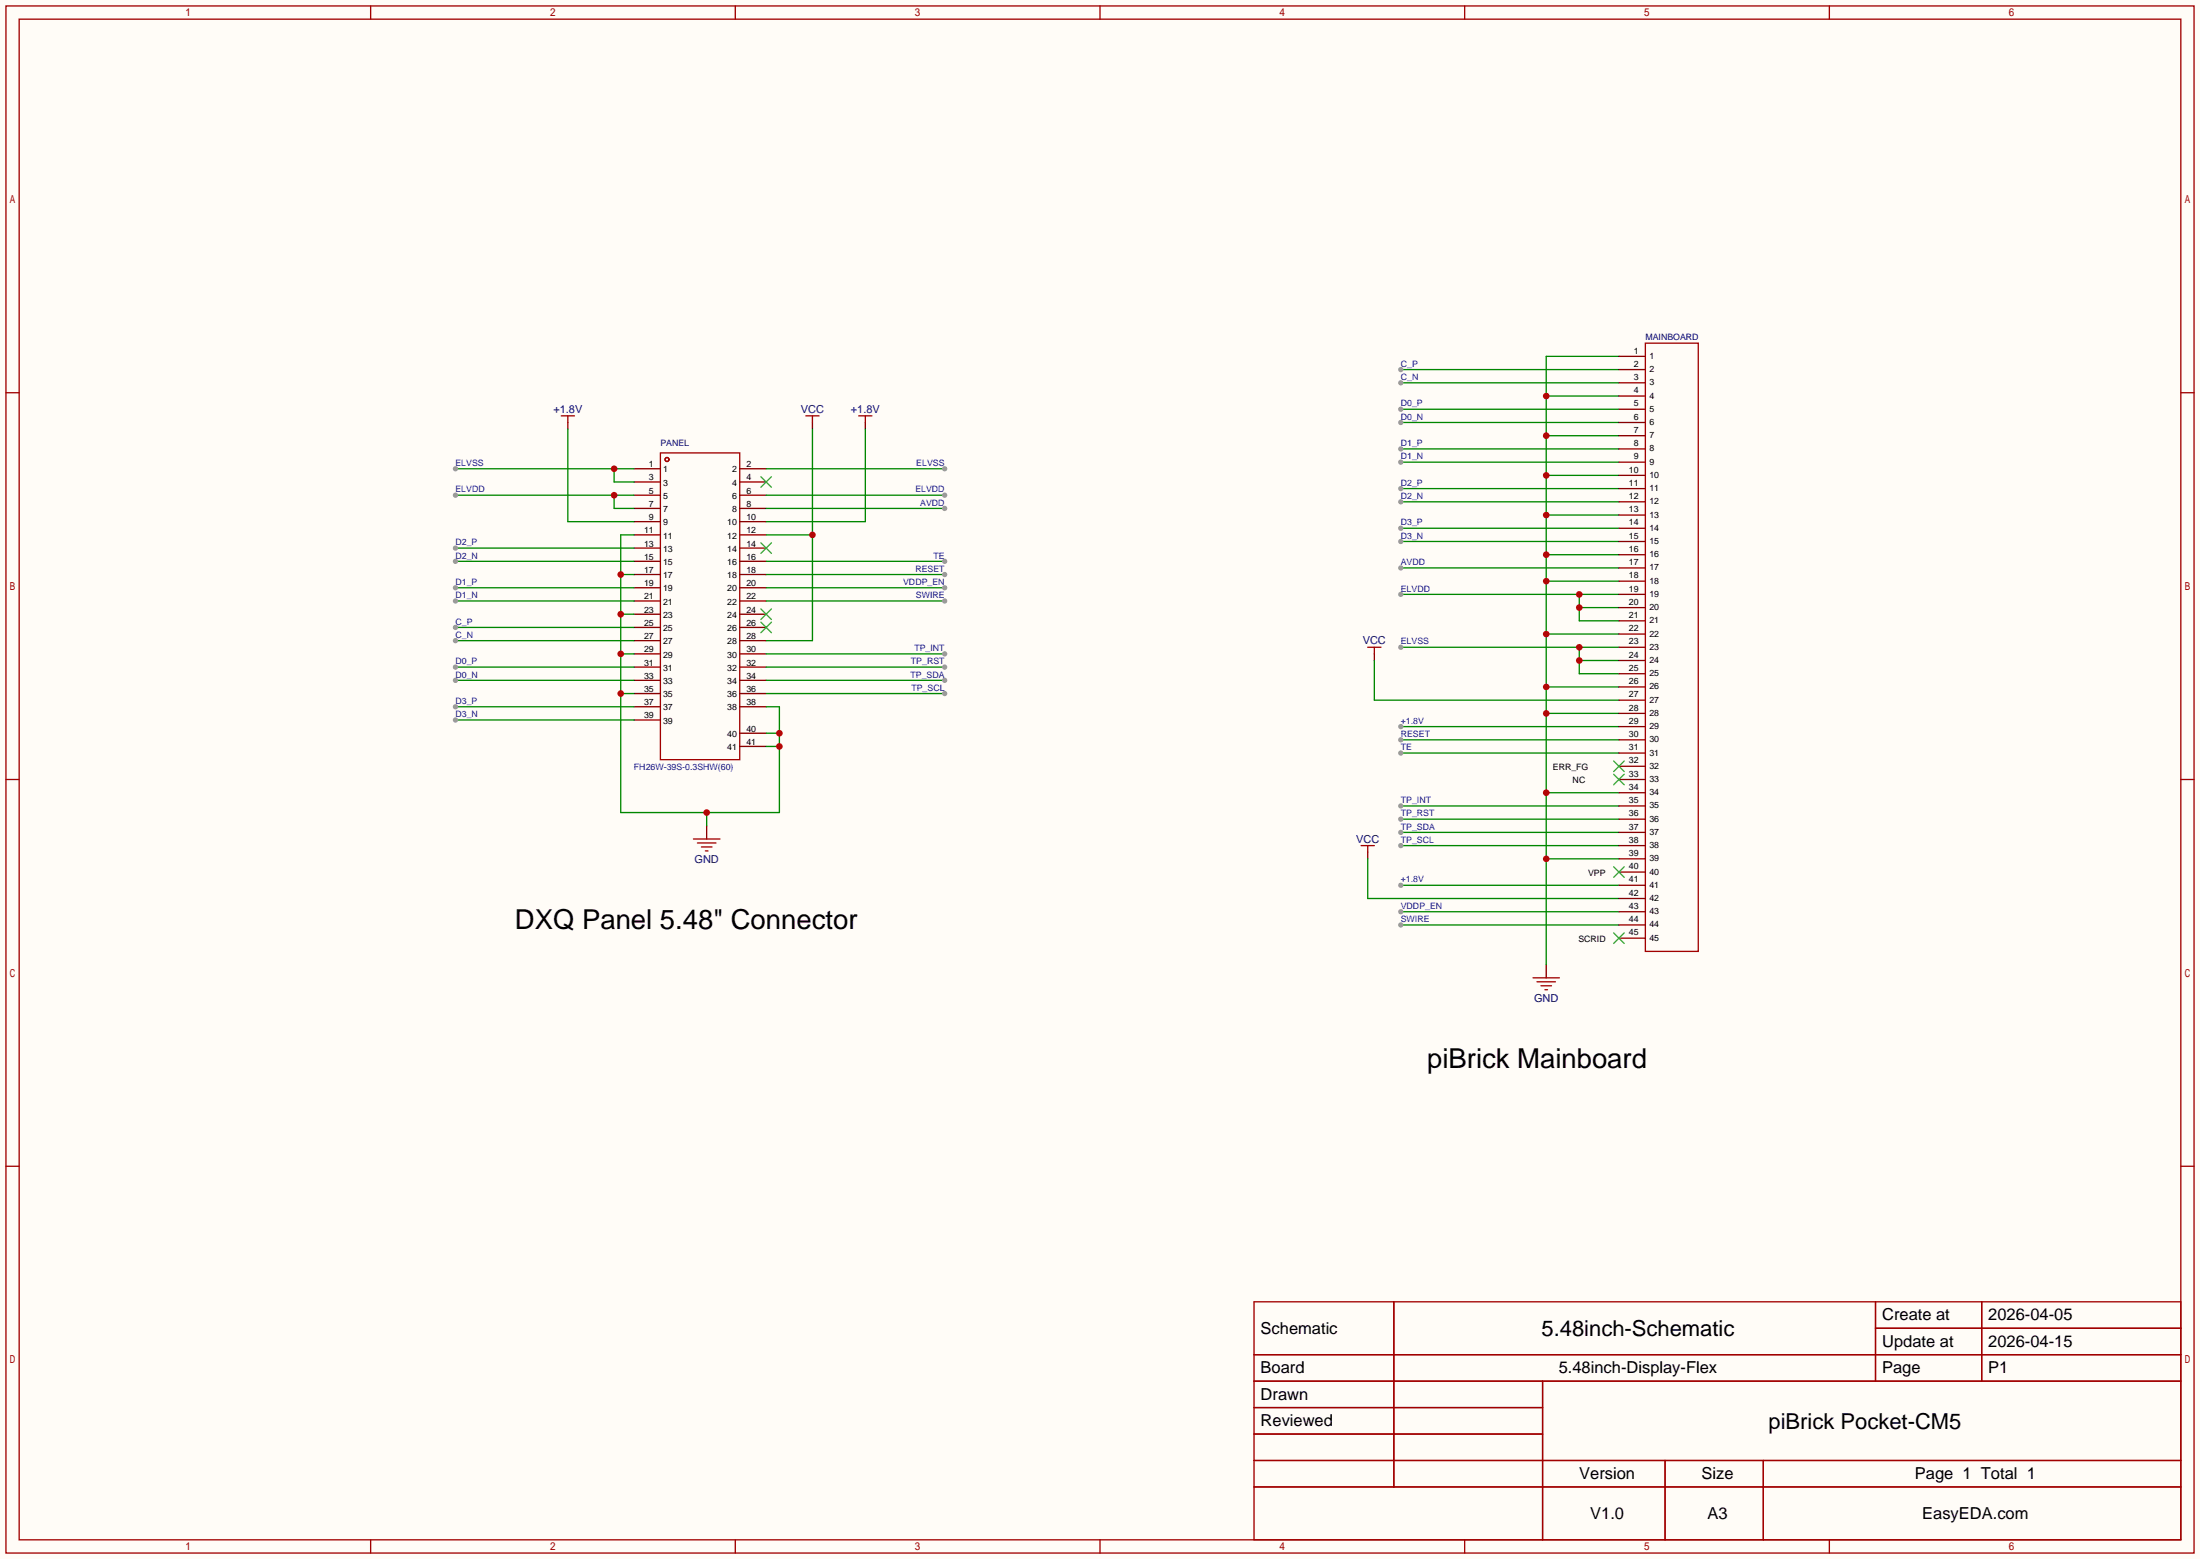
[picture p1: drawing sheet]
<svg xmlns="http://www.w3.org/2000/svg" width="423mm" height="299mm" viewBox="0 0 423 299" stroke-linecap="round" stroke-linejoin="round" font-family="sans-serif">
<path d="M0 0h422.7v299.5h-422.7z" fill="#fffcf7"/>
<g fill="none" stroke="#a10000" stroke-width=".25">
<path d="M1.1 1.1h420.4v297.2h-420.4zM3.7 3.7h415.3v292.1h-415.3zM71.2 1.1v2.6M141.3 1.1v2.6M211.3 1.1v2.6M281.4 1.1v2.6M351.5 1.1v2.6M1.1 75.4h2.6M419 75.4h2.5M1.1 149.7h2.6M419 149.7h2.5M1.1 224h2.6"/>
<path d="M419 224h2.5M240.9 250.1h178.1v45.7h-178.1zM267.8 250.1v35.5M360.3 250.1v15.2M360.3 255.1h58.7M380.7 250.1v15.2M240.9 260.2h178.1M240.9 265.3h178.1M240.9 270.4h55.5M240.9 275.5h55.5M296.4 265.3v30.5M71.2 295.8v2.5"/>
<path d="M141.3 295.8v2.5M211.3 295.8v2.5M240.9 280.5h178.1M240.9 285.6h178.1M281.4 295.8v2.5M319.9 280.5v15.3M338.8 280.5v15.3M351.5 295.8v2.5"/>
</g>
<path d="M269.1 81.2h41.9" fill="none" stroke="#008700" stroke-width=".25"/>
<circle cx="269.1" cy="81.2" r=".51" fill="#999"/>
<path d="M269.1 78.6h41.9" fill="none" stroke="#008700" stroke-width=".25"/>
<circle cx="269.1" cy="78.6" r=".51" fill="#999"/>
<path d="M269.1 88.8h41.9" fill="none" stroke="#008700" stroke-width=".25"/>
<circle cx="269.1" cy="88.8" r=".51" fill="#999"/>
<path d="M269.1 86.2h41.9" fill="none" stroke="#008700" stroke-width=".25"/>
<circle cx="269.1" cy="86.2" r=".51" fill="#999"/>
<path d="M269.1 73.5h41.9" fill="none" stroke="#008700" stroke-width=".25"/>
<circle cx="269.1" cy="73.5" r=".51" fill="#999"/>
<path d="M269.1 71h41.9" fill="none" stroke="#008700" stroke-width=".25"/>
<circle cx="269.1" cy="71" r=".51" fill="#999"/>
<path d="M269.1 96.4h41.9" fill="none" stroke="#008700" stroke-width=".25"/>
<circle cx="269.1" cy="96.4" r=".51" fill="#999"/>
<path d="M269.1 93.9h41.9" fill="none" stroke="#008700" stroke-width=".25"/>
<circle cx="269.1" cy="93.9" r=".51" fill="#999"/>
<path d="M269.1 104h41.9" fill="none" stroke="#008700" stroke-width=".25"/>
<circle cx="269.1" cy="104" r=".51" fill="#999"/>
<path d="M269.1 101.5h41.9" fill="none" stroke="#008700" stroke-width=".25"/>
<circle cx="269.1" cy="101.5" r=".51" fill="#999"/>
<path d="M269.1 109.1h41.9" fill="none" stroke="#008700" stroke-width=".25"/>
<circle cx="269.1" cy="109.1" r=".51" fill="#999"/>
<path d="M269.1 114.2h41.9M303.4 114.2v5.1h7.6M303.4 116.7h7.6" fill="none" stroke="#008700" stroke-width=".25"/>
<g fill="#c00">
<circle cx="303.4" cy="114.2" r=".63"/>
<circle cx="303.4" cy="116.7" r=".63"/>
</g>
<circle cx="269.1" cy="114.2" r=".51" fill="#999"/>
<path d="M269.1 124.3h41.9M303.4 124.3v5.1h7.6M303.4 126.9h7.6" fill="none" stroke="#008700" stroke-width=".25"/>
<g fill="#c00">
<circle cx="303.4" cy="124.3" r=".63"/>
<circle cx="303.4" cy="126.9" r=".63"/>
</g>
<circle cx="269.1" cy="124.3" r=".51" fill="#999"/>
<path d="M264 125.6v1.3" fill="none" stroke="#870000" stroke-width=".25"/>
<path d="M262.8 124.3h2.5M264 124.3v1.3" fill="none" stroke="#a10000" stroke-width=".25"/>
<path d="M264 126.9v7.6h47M269.1 139.6h41.9" fill="none" stroke="#008700" stroke-width=".25"/>
<circle cx="269.1" cy="139.6" r=".51" fill="#999"/>
<path d="M269.1 142.1h41.9" fill="none" stroke="#008700" stroke-width=".25"/>
<circle cx="269.1" cy="142.1" r=".51" fill="#999"/>
<path d="M269.1 144.7h41.9" fill="none" stroke="#008700" stroke-width=".25"/>
<circle cx="269.1" cy="144.7" r=".51" fill="#999"/>
<path d="M269.1 154.8h41.9" fill="none" stroke="#008700" stroke-width=".25"/>
<circle cx="269.1" cy="154.8" r=".51" fill="#999"/>
<path d="M269.1 157.4h41.9" fill="none" stroke="#008700" stroke-width=".25"/>
<circle cx="269.1" cy="157.4" r=".51" fill="#999"/>
<path d="M269.1 159.9h41.9" fill="none" stroke="#008700" stroke-width=".25"/>
<circle cx="269.1" cy="159.9" r=".51" fill="#999"/>
<path d="M269.1 162.4h41.9" fill="none" stroke="#008700" stroke-width=".25"/>
<circle cx="269.1" cy="162.4" r=".51" fill="#999"/>
<path d="M269.1 170.1h41.9" fill="none" stroke="#008700" stroke-width=".25"/>
<circle cx="269.1" cy="170.1" r=".51" fill="#999"/>
<path d="M269.1 175.1h41.9" fill="none" stroke="#008700" stroke-width=".25"/>
<circle cx="269.1" cy="175.1" r=".51" fill="#999"/>
<path d="M269.1 177.7h41.9" fill="none" stroke="#008700" stroke-width=".25"/>
<circle cx="269.1" cy="177.7" r=".51" fill="#999"/>
<g fill="none" stroke="#870000" stroke-width=".25">
<path d="M121.8 90h5.1M121.8 92.6h5.1M121.8 95.1h5.1M121.8 97.7h5.1M142.1 90h5.1M142.1 92.6h5.1M142.1 95.1h5.1M142.1 97.7h5.1M121.8 100.2h5.1M121.8 102.7h5.1M121.8 105.3h5.1M121.8 107.8h5.1"/>
<path d="M121.8 110.4h5.1M121.8 112.9h5.1M121.8 115.4h5.1M121.8 118h5.1M142.1 100.2h5.1M142.1 102.7h5.1M142.1 105.3h5.1M142.1 107.8h5.1M142.1 110.4h5.1M142.1 112.9h5.1M142.1 115.4h5.1M142.1 118h5.1"/>
<path d="M121.8 120.5h5.1M121.8 123.1h5.1M121.8 125.6h5.1M121.8 128.1h5.1M121.8 130.7h5.1M121.8 133.2h5.1M121.8 135.8h5.1M121.8 138.3h5.1M142.1 120.5h5.1M142.1 123.1h5.1M142.1 125.6h5.1M142.1 128.1h5.1"/>
<path d="M142.1 130.7h5.1M142.1 133.2h5.1M142.1 135.8h5.1M142.1 140.8h5.1M142.1 143.4h5.1M262.8 163.7v1.3M297.1 185.3v2.5"/>
</g>
<g fill="none" stroke="#a10000" stroke-width=".25">
<path d="M126.9 87h15.2v58.9h-15.2zM261.5 162.4h2.5M262.8 162.4v1.3M294.5 187.8h5.1M295.3 188.6h3.5M296 189.4h2.1M296.8 190.1h.5"/>
<circle cx="128.1" cy="88.3" r=".38"/>
</g>
<path d="M87.5 90h34.3M118 90v2.6h3.8M262.8 165v7.6h48.2" fill="none" stroke="#008700" stroke-width=".25"/>
<path d="M146.2 91.6l2 2M148.2 91.6l-2 2M146.2 104.3l2 2M146.2 117l2 2M146.2 119.5l2 2M148.2 104.3l-2 2M148.2 117l-2 2M148.2 119.5l-2 2" fill="none" stroke="#3c3" stroke-width=".25"/>
<circle cx="118" cy="90" r=".63" fill="#c00"/>
<circle cx="87.5" cy="90" r=".51" fill="#999"/>
<path d="M147.2 90h34.3" fill="none" stroke="#008700" stroke-width=".25"/>
<circle cx="181.5" cy="90" r=".51" fill="#999"/>
<path d="M87.5 95.1h34.3M118 95.1v2.6h3.8" fill="none" stroke="#008700" stroke-width=".25"/>
<circle cx="118" cy="95.1" r=".63" fill="#c00"/>
<circle cx="87.5" cy="95.1" r=".51" fill="#999"/>
<path d="M147.2 95.1h34.3" fill="none" stroke="#008700" stroke-width=".25"/>
<circle cx="181.5" cy="95.1" r=".51" fill="#999"/>
<path d="M147.2 97.7h34.3" fill="none" stroke="#008700" stroke-width=".25"/>
<circle cx="181.5" cy="97.7" r=".51" fill="#999"/>
<path d="M135.8 158.6v2.6" fill="none" stroke="#870000" stroke-width=".25"/>
<path d="M133.2 161.2h5.1M134 161.9h3.5M134.7 162.7h2.1M135.5 163.4h.5" fill="none" stroke="#a10000" stroke-width=".25"/>
<path d="M119.3 118h2.5M119.3 110.4h2.5M121.8 102.7h-2.5v53.4h30.4v-20.3h-2.5M119.3 133.2h2.5M119.3 125.6h2.5M135.8 156.1v2.5M147.2 143.4h2.5M147.2 140.8h2.5" fill="none" stroke="#008700" stroke-width=".25"/>
<g fill="#c00">
<circle cx="135.8" cy="156.1" r=".63"/>
<circle cx="119.3" cy="133.2" r=".63"/>
<circle cx="119.3" cy="125.6" r=".63"/>
<circle cx="119.3" cy="118" r=".63"/>
<circle cx="119.3" cy="110.4" r=".63"/>
<circle cx="149.7" cy="143.4" r=".63"/>
<circle cx="149.7" cy="140.8" r=".63"/>
</g>
<path d="M87.5 107.8h34.3" fill="none" stroke="#008700" stroke-width=".25"/>
<circle cx="87.5" cy="107.8" r=".51" fill="#999"/>
<path d="M87.5 105.3h34.3" fill="none" stroke="#008700" stroke-width=".25"/>
<circle cx="87.5" cy="105.3" r=".51" fill="#999"/>
<path d="M87.5 115.4h34.3" fill="none" stroke="#008700" stroke-width=".25"/>
<circle cx="87.5" cy="115.4" r=".51" fill="#999"/>
<path d="M87.5 112.9h34.3" fill="none" stroke="#008700" stroke-width=".25"/>
<circle cx="87.5" cy="112.9" r=".51" fill="#999"/>
<path d="M87.5 123.1h34.3" fill="none" stroke="#008700" stroke-width=".25"/>
<circle cx="87.5" cy="123.1" r=".51" fill="#999"/>
<path d="M87.5 120.5h34.3" fill="none" stroke="#008700" stroke-width=".25"/>
<circle cx="87.5" cy="120.5" r=".51" fill="#999"/>
<path d="M87.5 130.7h34.3" fill="none" stroke="#008700" stroke-width=".25"/>
<circle cx="87.5" cy="130.7" r=".51" fill="#999"/>
<path d="M87.5 128.1h34.3" fill="none" stroke="#008700" stroke-width=".25"/>
<circle cx="87.5" cy="128.1" r=".51" fill="#999"/>
<path d="M87.5 138.3h34.3" fill="none" stroke="#008700" stroke-width=".25"/>
<circle cx="87.5" cy="138.3" r=".51" fill="#999"/>
<path d="M87.5 135.8h34.3" fill="none" stroke="#008700" stroke-width=".25"/>
<circle cx="87.5" cy="135.8" r=".51" fill="#999"/>
<path d="M147.2 125.6h34.3" fill="none" stroke="#008700" stroke-width=".25"/>
<circle cx="181.5" cy="125.6" r=".51" fill="#999"/>
<path d="M147.2 128.1h34.3" fill="none" stroke="#008700" stroke-width=".25"/>
<circle cx="181.5" cy="128.1" r=".51" fill="#999"/>
<path d="M147.2 130.7h34.3" fill="none" stroke="#008700" stroke-width=".25"/>
<circle cx="181.5" cy="130.7" r=".51" fill="#999"/>
<path d="M147.2 133.2h34.3" fill="none" stroke="#008700" stroke-width=".25"/>
<circle cx="181.5" cy="133.2" r=".51" fill="#999"/>
<path d="M147.2 110.4h34.3" fill="none" stroke="#008700" stroke-width=".25"/>
<circle cx="181.5" cy="110.4" r=".51" fill="#999"/>
<path d="M147.2 115.4h34.3" fill="none" stroke="#008700" stroke-width=".25"/>
<circle cx="181.5" cy="115.4" r=".51" fill="#999"/>
<path d="M147.2 112.9h34.3" fill="none" stroke="#008700" stroke-width=".25"/>
<circle cx="181.5" cy="112.9" r=".51" fill="#999"/>
<path d="M147.2 107.8h34.3" fill="none" stroke="#008700" stroke-width=".25"/>
<circle cx="181.5" cy="107.8" r=".51" fill="#999"/>
<path d="M156.1 81.2v1.2" fill="none" stroke="#870000" stroke-width=".25"/>
<path d="M154.8 79.9h2.6M156.1 79.9v1.3" fill="none" stroke="#a10000" stroke-width=".25"/>
<path d="M156.1 82.4v40.7h-8.9M147.2 102.7h8.9" fill="none" stroke="#008700" stroke-width=".25"/>
<circle cx="156.1" cy="102.7" r=".63" fill="#c00"/>
<path d="M109.1 81.2v1.2M166.2 81.2v1.2" fill="none" stroke="#870000" stroke-width=".25"/>
<path d="M107.8 79.9h2.6M109.1 79.9v1.3M165 79.9h2.5M166.2 79.9v1.3" fill="none" stroke="#a10000" stroke-width=".25"/>
<g fill="none" stroke="#008700" stroke-width=".25">
<path d="M297.1 76.1h13.9M311 68.5h-13.9v116.8M109.1 82.4v17.8h12.7M166.2 82.4v17.8h-19M297.1 83.7h13.9M297.1 91.3h13.9M297.1 98.9h13.9M297.1 106.6h13.9M297.1 111.6h13.9M297.1 121.8h13.9M297.1 132h13.9M297.1 137h13.9"/>
<path d="M297.1 152.3h13.9M297.1 165h13.9"/>
</g>
<g fill="#c00">
<circle cx="297.1" cy="76.1" r=".63"/>
<circle cx="297.1" cy="83.7" r=".63"/>
<circle cx="297.1" cy="91.3" r=".63"/>
<circle cx="297.1" cy="98.9" r=".63"/>
<circle cx="297.1" cy="106.6" r=".63"/>
<circle cx="297.1" cy="111.6" r=".63"/>
<circle cx="297.1" cy="121.8" r=".63"/>
<circle cx="297.1" cy="132" r=".63"/>
<circle cx="297.1" cy="137" r=".63"/>
<circle cx="297.1" cy="152.3" r=".63"/>
<circle cx="297.1" cy="165" r=".63"/>
</g>
<g fill="none" stroke="#870000" stroke-width=".25">
<path d="M311 68.5h5.1M311 71h5.1M311 73.5h5.1M311 76.1h5.1M311 78.6h5.1M311 81.2h5.1M311 83.7h5.1M311 86.2h5.1M311 88.8h5.1M311 91.3h5.1M311 93.9h5.1M311 96.4h5.1"/>
<path d="M311 98.9h5.1M311 101.5h5.1M311 104h5.1M311 106.6h5.1M311 109.1h5.1M311 111.6h5.1M311 114.2h5.1M311 116.7h5.1M311 119.3h5.1M311 121.8h5.1M311 124.3h5.1M311 126.9h5.1"/>
<path d="M311 129.4h5.1M311 132h5.1M311 134.5h5.1M311 137h5.1M311 139.6h5.1M311 142.1h5.1M311 144.7h5.1M311 147.2h5.1M311 149.7h5.1M311 152.3h5.1M311 154.8h5.1M311 157.4h5.1"/>
<path d="M311 159.9h5.1M311 162.4h5.1M311 165h5.1M311 167.5h5.1M311 170.1h5.1M311 172.6h5.1M311 175.1h5.1M311 177.7h5.1M311 180.2h5.1"/>
</g>
<path d="M316.1 65.9h10.2v116.9h-10.2z" fill="none" stroke="#a10000" stroke-width=".25"/>
<path d="M310 146.2l2 2M310 148.7l2 2M312 146.2l-2 2M312 148.7l-2 2M310 166.5l2 2M310 179.2l2 2M312 166.5l-2 2M312 179.2l-2 2" fill="none" stroke="#3c3" stroke-width=".25"/>
<g font-size="5.3">
<text x="98.9" y="178.4">DXQ Panel 5.48&quot; Connector</text>
<text x="274.2" y="205.1">piBrick Mainboard</text>
</g>
<g font-size="4.2">
<text x="296.1" y="256.7">5.48inch-Schematic</text>
<text x="339.8" y="274.5">piBrick Pocket-CM5</text>
</g>
<g font-size="3.2">
<text x="242.2" y="256.2">Schematic</text>
<text x="361.6" y="253.7">Create at</text>
<text x="382" y="253.7">2026-04-05</text>
<text x="242.2" y="263.8">Board</text>
<text x="299.5" y="263.8">5.48inch-Display-Flex</text>
<text x="361.6" y="258.7">Update at</text>
<text x="361.6" y="263.8">Page</text>
<text x="382" y="258.7">2026-04-15</text>
<text x="382" y="263.8">P1</text>
<text x="242.2" y="268.9">Drawn</text>
<text x="242.2" y="274">Reviewed</text>
<text x="303.4" y="284.1">Version</text>
<text x="326.9" y="284.1">Size</text>
<text x="367.9" y="284.1">Page 1 Total 1</text>
<text x="305.5" y="291.8">V1.0</text>
<text x="328" y="291.8">A3</text>
<text x="369.3" y="291.8">EasyEDA.com</text>
</g>
<g font-size="2.1" fill="#000080">
<text x="106.3" y="79.3">+1.8V</text>
<text x="153.9" y="79.3">VCC</text>
<text x="163.5" y="79.3">+1.8V</text>
<text x="261.8" y="123.8">VCC</text>
<text x="260.5" y="161.9">VCC</text>
<text x="133.4" y="165.7">GND</text>
<text x="294.7" y="192.4">GND</text>
</g>
<g font-size="1.7" fill="#000080">
<text x="316.1" y="65.4">MAINBOARD</text>
<text x="126.9" y="85.7">PANEL</text>
</g>
<g font-size="1.7" fill="#00f">
<text x="269.1" y="70.5">C_P</text>
<text x="269.1" y="73">C_N</text>
<text x="269.1" y="80.6">D0_N</text>
<text x="269.1" y="78.1">D0_P</text>
<text x="87.5" y="89.5">ELVSS</text>
<text x="176" y="89.5">ELVSS</text>
<text x="269.1" y="88.2">D1_N</text>
<text x="269.1" y="85.7">D1_P</text>
<text x="87.5" y="94.6">ELVDD</text>
<text x="175.9" y="94.6">ELVDD</text>
<text x="269.1" y="95.9">D2_N</text>
<text x="269.1" y="93.3">D2_P</text>
<text x="176.8" y="97.1">AVDD</text>
<text x="269.1" y="100.9">D3_P</text>
<text x="87.5" y="107.3">D2_N</text>
<text x="87.5" y="104.7">D2_P</text>
<text x="179.3" y="107.3">TE</text>
<text x="269.1" y="103.5">D3_N</text>
<text x="87.5" y="112.4">D1_P</text>
<text x="173.5" y="112.4">VDDP_EN</text>
<text x="175.9" y="109.8">RESET</text>
<text x="269.1" y="108.6">AVDD</text>
<text x="269.1" y="113.6">ELVDD</text>
<text x="87.5" y="114.9">D1_N</text>
<text x="87.5" y="120">C_P</text>
<text x="175.9" y="114.9">SWIRE</text>
<text x="87.5" y="122.5">C_N</text>
<text x="175.7" y="125.1">TP_INT</text>
<text x="269.1" y="123.8">ELVSS</text>
<text x="87.5" y="130.1">D0_N</text>
<text x="87.5" y="127.6">D0_P</text>
<text x="174.9" y="130.1">TP_SDA</text>
<text x="175" y="127.6">TP_RST</text>
<text x="87.5" y="137.8">D3_N</text>
<text x="87.5" y="135.2">D3_P</text>
<text x="175.1" y="132.7">TP_SCL</text>
<text x="269.1" y="139">+1.8V</text>
<text x="269.1" y="141.6">RESET</text>
<text x="121.8" y="147.9">FH26W-39S-0.3SHW(60)</text>
<text x="269.1" y="144.1">TE</text>
<text x="269.1" y="154.3">TP_INT</text>
<text x="269.1" y="156.8">TP_RST</text>
<text x="269.1" y="159.4">TP_SDA</text>
<text x="269.1" y="161.9">TP_SCL</text>
<text x="269.1" y="169.5">+1.8V</text>
<text x="269.1" y="174.6">VDDP_EN</text>
<text x="269.1" y="177.1">SWIRE</text>
</g>
<g font-size="1.7">
<text x="313.9" y="67.9">1</text>
<text x="313.9" y="70.5">2</text>
<text x="316.9" y="68.9">1</text>
<text x="316.9" y="71.5">2</text>
<text x="313.9" y="73">3</text>
<text x="313.9" y="75.5">4</text>
<text x="316.9" y="74">3</text>
<text x="316.9" y="76.6">4</text>
<text x="313.9" y="78.1">5</text>
<text x="313.9" y="80.6">6</text>
<text x="313.9" y="83.2">7</text>
<text x="316.9" y="79.1">5</text>
<text x="316.9" y="81.6">6</text>
<text x="124.7" y="89.7">1</text>
<text x="143.4" y="89.7">2</text>
<text x="313.9" y="85.7">8</text>
<text x="313.9" y="88.2">9</text>
<text x="316.9" y="84.2">7</text>
<text x="316.9" y="86.7">8</text>
<text x="316.9" y="89.3">9</text>
<text x="124.7" y="92.3">3</text>
<text x="124.7" y="94.8">5</text>
<text x="127.4" y="90.8">1</text>
<text x="127.4" y="93.3">3</text>
<text x="127.4" y="95.8">5</text>
<text x="140.7" y="90.8">2</text>
<text x="140.7" y="93.3">4</text>
<text x="140.7" y="95.8">6</text>
<text x="143.4" y="92.3">4</text>
<text x="143.4" y="94.8">6</text>
<text x="313" y="90.8">10</text>
<text x="313" y="93.3">11</text>
<text x="313" y="95.9">12</text>
<text x="316.9" y="91.8">10</text>
<text x="316.9" y="94.3">11</text>
<text x="124.7" y="97.4">7</text>
<text x="124.7" y="99.9">9</text>
<text x="127.4" y="98.4">7</text>
<text x="127.4" y="100.9">9</text>
<text x="139.7" y="100.9">10</text>
<text x="140.7" y="98.4">8</text>
<text x="143.4" y="97.4">8</text>
<text x="143.4" y="99.9">10</text>
<text x="313" y="98.4">13</text>
<text x="313" y="100.9">14</text>
<text x="316.9" y="96.9">12</text>
<text x="316.9" y="99.4">13</text>
<text x="316.9" y="102">14</text>
<text x="123.7" y="102.4">11</text>
<text x="123.7" y="105">13</text>
<text x="123.7" y="107.5">15</text>
<text x="127.4" y="103.5">11</text>
<text x="127.4" y="106">13</text>
<text x="139.7" y="103.5">12</text>
<text x="139.7" y="106">14</text>
<text x="143.4" y="102.4">12</text>
<text x="143.4" y="105">14</text>
<text x="143.4" y="107.5">16</text>
<text x="313" y="103.5">15</text>
<text x="313" y="106">16</text>
<text x="316.9" y="104.5">15</text>
<text x="316.9" y="107">16</text>
<text x="123.7" y="110.1">17</text>
<text x="123.7" y="112.6">19</text>
<text x="127.4" y="108.5">15</text>
<text x="127.4" y="111.1">17</text>
<text x="127.4" y="113.6">19</text>
<text x="139.7" y="108.5">16</text>
<text x="139.7" y="111.1">18</text>
<text x="139.7" y="113.6">20</text>
<text x="143.4" y="110.1">18</text>
<text x="143.4" y="112.6">20</text>
<text x="313" y="108.6">17</text>
<text x="313" y="111.1">18</text>
<text x="313" y="113.6">19</text>
<text x="316.9" y="109.6">17</text>
<text x="316.9" y="112.1">18</text>
<text x="123.7" y="115.1">21</text>
<text x="123.7" y="117.7">23</text>
<text x="127.4" y="116.2">21</text>
<text x="127.4" y="118.7">23</text>
<text x="139.7" y="116.2">22</text>
<text x="139.7" y="118.7">24</text>
<text x="143.4" y="115.1">22</text>
<text x="143.4" y="117.7">24</text>
<text x="313" y="116.2">20</text>
<text x="313" y="118.7">21</text>
<text x="316.9" y="114.7">19</text>
<text x="316.9" y="117.2">20</text>
<text x="316.9" y="119.7">21</text>
<text x="123.7" y="120.2">25</text>
<text x="123.7" y="122.8">27</text>
<text x="123.7" y="125.3">29</text>
<text x="127.4" y="121.2">25</text>
<text x="127.4" y="123.8">27</text>
<text x="139.7" y="121.2">26</text>
<text x="139.7" y="123.8">28</text>
<text x="143.4" y="120.2">26</text>
<text x="143.4" y="122.8">28</text>
<text x="143.4" y="125.3">30</text>
<text x="313" y="121.3">22</text>
<text x="313" y="123.8">23</text>
<text x="316.9" y="122.3">22</text>
<text x="316.9" y="124.8">23</text>
<text x="123.7" y="127.8">31</text>
<text x="123.7" y="130.4">33</text>
<text x="127.4" y="126.3">29</text>
<text x="127.4" y="128.9">31</text>
<text x="127.4" y="131.4">33</text>
<text x="139.7" y="126.3">30</text>
<text x="139.7" y="128.9">32</text>
<text x="139.7" y="131.4">34</text>
<text x="143.4" y="127.8">32</text>
<text x="143.4" y="130.4">34</text>
<text x="313" y="126.3">24</text>
<text x="313" y="128.9">25</text>
<text x="313" y="131.4">26</text>
<text x="316.9" y="127.4">24</text>
<text x="316.9" y="129.9">25</text>
<text x="123.7" y="132.9">35</text>
<text x="123.7" y="135.5">37</text>
<text x="123.7" y="138">39</text>
<text x="127.4" y="133.9">35</text>
<text x="127.4" y="136.5">37</text>
<text x="139.7" y="133.9">36</text>
<text x="139.7" y="136.5">38</text>
<text x="143.4" y="132.9">36</text>
<text x="143.4" y="135.5">38</text>
<text x="313" y="134">27</text>
<text x="313" y="136.5">28</text>
<text x="316.9" y="132.4">26</text>
<text x="316.9" y="135">27</text>
<text x="316.9" y="137.5">28</text>
<text x="127.4" y="139">39</text>
<text x="139.7" y="141.6">40</text>
<text x="143.4" y="140.5">40</text>
<text x="143.4" y="143.1">41</text>
<text x="313" y="139">29</text>
<text x="313" y="141.6">30</text>
<text x="316.9" y="140.1">29</text>
<text x="316.9" y="142.6">30</text>
<text x="139.7" y="144.1">41</text>
<text x="298.3" y="147.9">ERR_FG</text>
<text x="313" y="144.1">31</text>
<text x="313" y="146.7">32</text>
<text x="313" y="149.2">33</text>
<text x="316.9" y="145.1">31</text>
<text x="316.9" y="147.7">32</text>
<text x="302.1" y="150.5">NC</text>
<text x="313" y="151.7">34</text>
<text x="313" y="154.3">35</text>
<text x="316.9" y="150.2">33</text>
<text x="316.9" y="152.8">34</text>
<text x="316.9" y="155.3">35</text>
<text x="313" y="156.8">36</text>
<text x="313" y="159.4">37</text>
<text x="313" y="161.9">38</text>
<text x="316.9" y="157.8">36</text>
<text x="316.9" y="160.4">37</text>
<text x="313" y="164.4">39</text>
<text x="313" y="167">40</text>
<text x="316.9" y="162.9">38</text>
<text x="316.9" y="165.5">39</text>
<text x="316.9" y="168">40</text>
<text x="305.1" y="168.2">VPP</text>
<text x="313" y="169.5">41</text>
<text x="313" y="172.1">42</text>
<text x="316.9" y="170.5">41</text>
<text x="316.9" y="173.1">42</text>
<text x="313" y="174.6">43</text>
<text x="313" y="177.1">44</text>
<text x="313" y="179.7">45</text>
<text x="316.9" y="175.6">43</text>
<text x="316.9" y="178.2">44</text>
<text x="303.2" y="180.9">SCRID</text>
<text x="316.9" y="180.7">45</text>
</g>
</svg>
